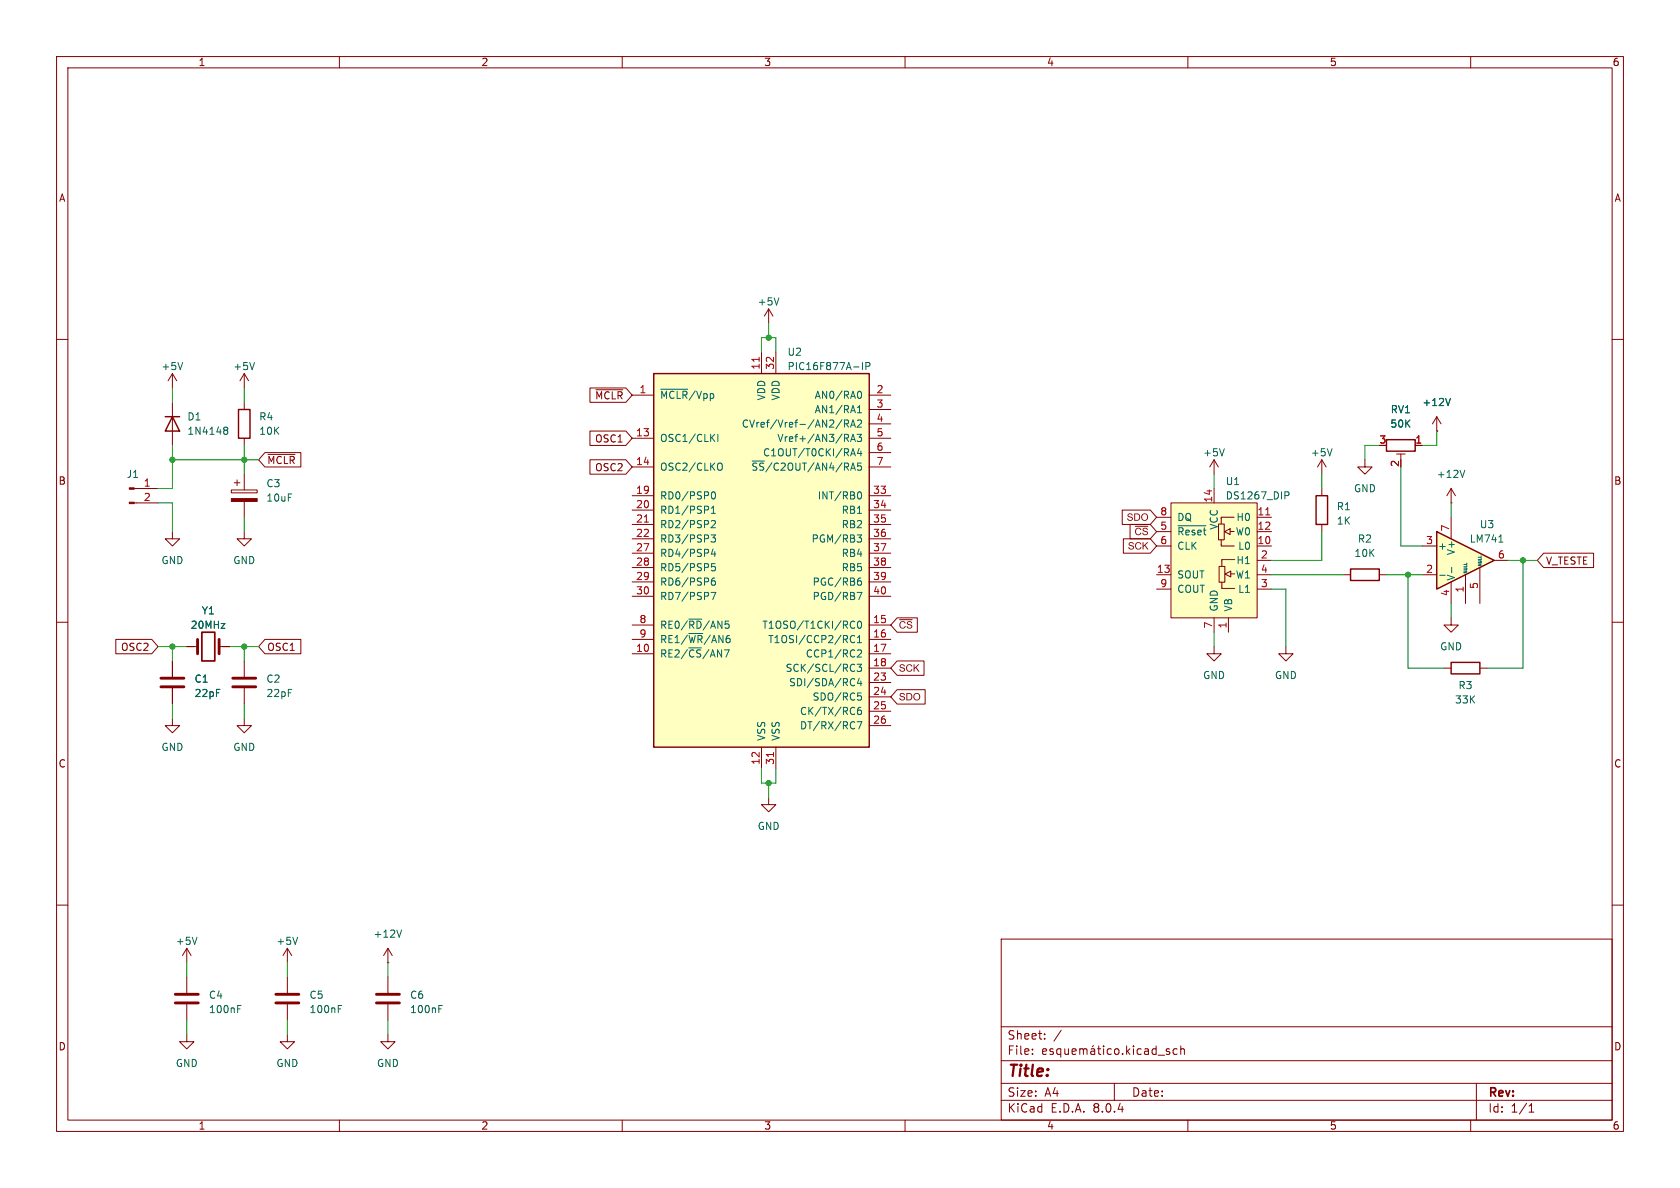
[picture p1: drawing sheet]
<svg xmlns="http://www.w3.org/2000/svg" width="297mm" height="210mm" viewBox="0 0 297 210" stroke-linecap="round" stroke-linejoin="round" font-family="sans-serif">
<g fill="none" stroke="#840000" stroke-width=".18">
<path d="M10 10h277v190h-277zM12 12h273v186h-273zM60 10v2M110 10v2M160 10v2M210 10v2M260 10v2M10 60h2M135.9 54.6l-.8 1.3M135.9 54.6v2.6M135.9 54.6l.8 1.3M285 60h2"/>
<path d="M40.9 86.6h4.6v.5h-4.6zM41.4 85.3h1M41.9 84.8v1.1M43.2 83.8v2.8M43.2 88.6v2.8M10 110h2M237.5 101.6h1.3M243.8 101.6h1.3M285 110h2M43.2 127v1.3h1.2l-1.2 1.2-1.3-1.2h1.3M10 160h2M285 160h2"/>
<path d="M177 166h108v32h-108zM33 182.9v1.3h1.3l-1.3 1.2-1.3-1.2h1.3M60 198v2M110 198v2M160 198v2M177 194.5h108M177 191.5h108M177 187.5h108M177 181.5h108M182.5 186.3v.1M182.5 185.5v.1M184.3 185.9l.7-.1v-.3l-.5-.1-.2 .2 .1 .7h.6"/>
<path d="M184.7 183.6v.1M184.7 182.8v.1M186.2 185.5l-.4-.1-.2 .2 .1 .2 .5 .2v.3h-.6M187.5 185.5l-.4-.1-.3 .3v.4l.2 .2h.5M187.5 185.4v1.5M187.6 182.1l-1.3 2M188.2 185.4l.1 .9 .4 .1 .2-.1M188.9 185.4v1M189.5 185.9l.7-.1v-.3l-.5-.1-.2 .2 .1 .7h.6M190.9 185.5l.4-.1 .2 .2M190.9 185.4v1M191.5 185.6l.2-.2 .4 .1 .1 .9"/>
<path d="M191.5 185.6v.8M192.9 185.5h.6v.9M193.3 184.8l-.2 .2M193.5 185.8h-.5a.29 .29 0 0 0-.2 .3 .29 .29 0 0 0 .2 .3l.5-.1M194 185.4h.6M194.2 184.9v1.3l.4 .2M195.1 184.9v.1M195.1 185.4v1M196.5 185.5l-.5-.1-.3 .3v.4l.2 .2h.6M197 191.5v3M197.2 185.5l.3-.1 .3 .3v.4l-.3 .3-.3-.1-.2-.2v-.4zM198.5 186.3v.1"/>
<path d="M199.2 184.9v1.5M199.3 185.8l.4 .6M199.7 185.4l-.5 .6M200.4 184.9v.1M200.4 185.4v1M201.7 185.5l-.4-.1-.3 .3v.4l.2 .2h.5M202.4 185.5h.6v.9M203 185.8h-.5a.29 .29 0 0 0-.2 .3 .29 .29 0 0 0 .2 .3l.5-.1M204.4 185.5l-.4-.1-.3 .3v.4l.1 .2h.6M204.4 184.9v1.5M204.7 186.5h1.2M206.7 185.5l-.3-.1-.2 .2v.2l.5 .2v.3h-.5"/>
<path d="M208.1 185.5l-.4-.1-.3 .3v.4l.1 .2h.6M208.7 185.5l.3-.1 .3 .1 .1 .9M208.7 184.9v1.5M210 198v2M260 198v2M261 191.5v6.5M270.3 196.6h.9M270.3 195.5l.4-.4v1.5"/>
</g>
<path d="M238.8 100.6h5v2h-5z" fill="none" stroke="#840000" stroke-width=".25"/>
<path d="M40.9 88.1h4.6v.5h-4.6z" fill="#840000" stroke="#840000" stroke-width=".18"/>
<path d="M137.7 52.6l-.4 1.3" fill="none" stroke="#006464" stroke-width=".18"/>
<path d="M254 94l10.2 5.1-10.2 5z" fill="#ffffc2"/>
<path d="M29.2 73.7h2.5M30.5 73.7l1.2 2.5h-2.5zM42.2 72.4h2v5.1h-2zM245.1 77.7h5.1v2.1h-5.1zM232.7 87.6h2v5.1h-2zM254 94l10.2 5.1-10.2 5zM256.5 117.1h5.1v2h-5.1z" fill="none" stroke="#840000" stroke-width=".25"/>
<g fill="none" stroke="#840000" stroke-width=".18">
<path d="M30.5 66v2.6M30.5 71.1v7.6M30.5 66l-.8 1.3M30.5 66l.7 1.3M43.2 66v2.6M43.2 71.1v1.3M43.2 77.5v1.2M43.2 66l-.8 1.3M43.2 66l.7 1.3M250.2 78.7h1.3M254 76.2h.1M254 73.7l-.8 1.2"/>
<path d="M254 73.7v2.5M254 73.7l.8 1.2M23.7 88.9h4.2M23.7 86.4h4.2M214.6 81.3l-.7 1.3M214.6 81.3v2.5M214.6 81.3l.8 1.3M233.7 81.3v2.5M233.7 86.4v1.2M233.7 92.7v1.3M233.7 81.3l-.8 1.3M233.7 81.3l.7 1.3"/>
<path d="M241.3 81.3v1.3h1.3l-1.3 1.2-1.3-1.2h1.3M246.9 80.3h1.5M247.6 80.3v1M251.5 96.5h2.5M256.5 88.9h.1M256.5 86.4v2.5M256.5 91.4v3.9M256.5 86.4l-.7 1.2M256.5 86.4l.8 1.2M264.2 99.1h2.5M30.5 116.8v2.8M43.2 116.8v2.8"/>
<path d="M214.6 114.3v1.3h1.3l-1.3 1.2-1.2-1.2h1.2M227.3 114.3v1.3h1.3l-1.3 1.2-1.2-1.2h1.2M251.5 101.6h2.5M255.3 118.1h1.2M256.5 102.9v3.8M259.1 101.6v5.1M261.6 100.3v6.4M261.6 118.1h1.3M30.5 127v1.3h1.2l-1.2 1.2-1.3-1.2h1.3M30.5 121.7v2.8M43.2 121.7v2.8M33 167.6v2.6"/>
<path d="M33 172.7v2.8M33 177.5v2.8M33 167.6l-.7 1.3M33 167.6l.8 1.3M50.8 167.6l-.8 1.3M50.8 167.6v2.6M50.8 172.7v2.8M50.8 177.5v2.8M50.8 167.6l.8 1.3M68.6 170.2h.1M68.6 167.6v2.6M68.6 172.7v2.8"/>
<path d="M68.6 177.5v2.8M68.6 167.6l-.8 1.3M68.6 167.6l.7 1.3M50.8 182.9v1.3h1.3l-1.3 1.2-1.3-1.2h1.3M68.6 182.9v1.3h1.2l-1.2 1.2-1.3-1.2h1.3"/>
</g>
<g fill="none" stroke="#006464" stroke-width=".18">
<path d="M32.3 64.1l-.4 1.2M39.7 76l.1 .1M39.7 75.6l.3-.1 .2 .1 .1 .2-.3 .3M39.8 76.1h.2M39.8 76.1h-.1M40 76.1l.3 .2-.1 .4-.2 .1-.3-.1M45 64.1l-.4 1.2M216.4 79.3l-.4 1.3M235.5 79.3l-.4 1.3M256.4 70.4l-.4 1.3M258.8 99.8h.5M259 83.1l-.5 1.3"/>
<path d="M261.3 99.7h.5l-.5 .3h.5M261.3 99.4h.4M261.3 99.2h.4M261.3 98.9h.5M261.3 98.5h.5M265 95.8h.7M254.5 101.7h1M256.6 100.3v1M258.8 101h.5l-.5 .3h.5M258.8 100.7h.4M258.8 100.4h.4M258.8 100.2h.5"/>
<path d="M34.8 165.7l-.4 1.2M42 178.3h.4M42 177.7h.6M52.6 165.7l-.4 1.2M59.8 178.3h.4M59.8 177.7h.6M71 164.4l-.4 1.3M77.6 178.3h.4M77.6 177.7h.6"/>
</g>
<g fill="#840000" stroke="#840000" stroke-width=".18">
<path d="M22.9 88.8h.8v.2h-.8z"/>
<path d="M22.9 86.2h.8v.3h-.8z"/>
</g>
<path d="M28.4 119.9h4.1M41.1 119.9h4.1M28.4 121.4h4.1M41.1 121.4h4.1M31 177.3h4.1M31 175.8h4.1M48.8 177.3h4M48.8 175.8h4M66.5 177.3h4.1M66.5 175.8h4.1" fill="none" stroke="#840000" stroke-width=".51"/>
<g fill="#ffffc2">
<path d="M207 88.9h15.2v20.3h-15.2z"/>
<path d="M215.9 96.3v.2z"/>
</g>
<path d="M215.9 96.5h2.3M215.9 91.4h2.3M216 98.9h2.3M216 104h2.3" fill="none" stroke="#ffffc2" stroke-width=".18"/>
<g fill="#ffffc2">
<path d="M216.5 94l1-.5v1z"/>
<path d="M216.6 101.5l1-.5v1z"/>
</g>
<g fill="none" stroke="#840000" stroke-width=".18">
<path d="M30.5 94v1.3h1.2l-1.2 1.2-1.3-1.2h1.3M204.5 94h2.5M204.5 96.5h2.5M204.5 91.4h2.5M207 88.9h15.2v20.3h-15.2zM214.6 86.4v2.5M215.4 92.6h1v2.8h-1zM215.9 95.4v1.1h2.3M215.9 91.4h2.3M216.5 94l1-.5v1zM217.5 94h.7M218.3 98.9h-2.3v1.2"/>
<path d="M222.2 94h2.6M222.2 96.5h2.6M222.2 91.4h2.6M222.2 99.1h2.6M33 114.3h1.9M38.7 114.3h1.9M204.5 101.6h2.5M204.5 104.1h2.5M214.6 109.2v2.6M215.5 100.1h1v2.8h-1zM216 104h2.3M216 102.9v.9"/>
<path d="M216.6 101.5l1-.5v1zM217.2 109.2v2.6M217.6 101.4h.7M222.2 101.6h2.6M222.2 104.1h2.6M256.5 109.2v1.3h1.3l-1.3 1.3-1.2-1.3h1.2M135.9 141v1.2h1.3l-1.3 1.3-1.3-1.3h1.3"/>
</g>
<path d="M223.8 91h.7" fill="none" stroke="#a90000" stroke-width=".18"/>
<path d="M208.3 92.9h4.9M227.2 86.9h.4l.3 .3-.1 .3-.6 .1" fill="none" stroke="#006464" stroke-width=".18"/>
<path d="M35.7 111.8h2.3v5h-2.3z" fill="none" stroke="#840000" stroke-width=".3"/>
<path d="M34.9 113v2.6M38.7 113v2.6" fill="none" stroke="#840000" stroke-width=".51"/>
<path d="M115.6 66h38.1v66.1h-38.1z" fill="#ffffc2"/>
<path d="M115.6 66h38.1v66.1h-38.1z" fill="none" stroke="#840000" stroke-width=".25"/>
<g fill="none" stroke="#840000" stroke-width=".18">
<path d="M111.8 69.9h3.8M111.8 77.5h3.8M134.6 62.2v3.8M137.2 62.2v3.8M153.7 69.9h3.8M153.7 77.5h3.8M153.7 72.4h3.8M153.7 74.9h3.8M43.2 94v1.3h1.2l-1.2 1.2-1.3-1.2h1.3M111.8 82.6h3.8M111.8 87.6h3.8M111.8 90.2h3.8"/>
<path d="M111.8 92.7h3.8M111.8 95.3h3.8M111.8 97.8h3.8M153.7 82.6h3.8M153.7 87.6h3.8M153.7 90.2h3.8M153.7 92.7h3.8M153.7 95.3h3.8M153.7 97.8h3.8M153.7 80h3.8M111.8 115.6h3.8M111.8 110.5h3.8"/>
<path d="M111.8 113h3.8M111.8 100.3h3.8M111.8 102.9h3.8M111.8 105.4h3.8M153.7 115.6h3.8M153.7 110.5h3.8M153.7 113h3.8M153.7 118.1h3.8M153.7 100.3h3.8M153.7 102.9h3.8M153.7 105.4h3.8M158.6 116.8h4.8v2.6h-4.8l-1.1-1.3z"/>
<path d="M134.6 132.1v3.8M137.2 132.1v3.8M153.7 120.7h3.8M153.7 123.2h3.8M153.7 125.7h3.8M153.7 128.3h3.8M158.6 121.9h5v2.6h-5l-1.1-1.3z"/>
</g>
<g fill="none" stroke="#006464" stroke-width=".18">
<path d="M116.8 68.8h4.8M125.8 77.3l.6 .7M126.4 76.8l-.8 .7M126.9 76.8v1.2M148.9 74.2l-1.1 1.6M149.3 74.9l.6-.1 .1-.1v-.3l-.7-.2v1.3M149.6 74.9l.4 .6M150.4 75.5l.4-1.3 .4 1.3M150.4 78l.4-1.2 .4 1.2M150.5 75.1h.6M150.5 77.7h.6M151.5 76.8h.8l-.4 .5 .4 .1v.5l-.2 .1-.6-.1"/>
<path d="M151.6 74.4l.5-.2 .2 .4-.8 .9h.8M151.6 72.1l.3-.4v1.3M151.6 73h.7M151.8 69.2h.1a.68 .68 0 0 1 .4 .6 .68 .68 0 0 1-.4 .6h-.1M151.9 79.3l-.3 .9h.8M152.2 79.7v.9M152.5 64.1v1.2M153.1 64.7h.6l.1-.2-.1-.3-.6-.1v1.2M125.7 94.6h.8l-.4 .4 .3 .2v.5l-.2 .1-.5-.1M125.8 92.1l.4-.1 .3 .4-.8 .9h.8M125.8 90.7h.7M125.8 89.8l.3-.3v1.2"/>
<path d="M125.9 87.1l.2-.2a.68 .68 0 0 1 .4 .7 .68 .68 0 0 1-.4 .6l-.2-.1-.1-.4zM126.1 97l-.3 .9h.7M126.4 97.5v.9M126.4 99.6h-.6v.6l.1-.1 .5 .1 .1 .2-.1 .4-.2 .1-.4-.1M127.1 81.9a.43 .43 0 0 1 .6 .4v.4a.43 .43 0 0 1-.6 .4M150.4 80.6l.4-1.3 .4 1.3M150.5 80.2h.6M151.5 94.6h.8l-.4 .4 .4 .2v.4l-.2 .2h-.4M151.6 81.9h.7M151.8 87l.1-.1a.68 .68 0 0 1 .4 .7 .68 .68 0 0 1-.4 .6l-.1-.1M152.2 82.4l.1 .2-.1 .5M125.7 104.7h.8l-.5 1.3"/>
<path d="M126.4 102.2h-.4a.86 .86 0 0 0 0 1.2l.4-.1 .1-.4-.3-.2h-.3l-.1 .2M150.3 113.1l.3 .4 .3 .1 .2-.1M150.7 109.8l.4 .1M150.9 117.4l.2 .1M151.1 110.9l-.4 .2M151.1 112.5l-.2-.2-.3 .1-.3 .5M151.1 118.6l-.2 .1M151.5 117.4h.8l-.4 .5 .4 .1v.6l-.2 .1-.6-.1M151.5 104.7h.9l-.6 1.3M151.6 115l.5-.1 .2 .3-.8 .9h.8M151.6 113.6h.7M151.6 112.7l.3-.4v1.3"/>
<path d="M151.7 109.9l.2-.1a.68 .68 0 0 1 .4 .6 .68 .68 0 0 1-.4 .7l-.2-.2-.1-.3zM151.8 102.7h.4l.1 .2v.4l-.5 .1M151.9 119.9l-.3 .9h.8M152.2 102.2h-.4M151 120l.1 .1M151.1 121.1l-.1 .1M151.5 127.6h.9l-.6 1.2M151.6 122.5h.7M151.8 123h.3l.2 .2-.1 .5-.4 .1M152.2 125l-.4 .1a.86 .86 0 0 0 0 1.2l.5-.1v-.4l-.2-.3-.4 .1-.1 .2M152.2 120.4v.8"/>
</g>
<path d="M134.2 63.2v.7M113.9 92.3h.7M136.7 133v.7" fill="none" stroke="#a90000" stroke-width=".18"/>
<g fill="#840000">
<path d="M159.2 110a.56 .56 0 0 1 .9 .2h-.2a.46 .46 0 0 0-.7-.1 .46 .46 0 0 0 0 .7 .38 .38 0 0 0 .5 .2 .38 .38 0 0 0 .3-.3h.1a.63 .63 0 0 1-.9 .3 .63 .63 0 0 1 0-1z"/>
<path d="M160.4 109.9a.51 .51 0 0 1 .9 .3h-.2a.28 .28 0 0 0-.3-.3 .28 .28 0 0 0-.3 .4 .6 .6 0 0 1 .7 .6 .55 .55 0 0 1-.5 .2 .55 .55 0 0 1-.4-.4h.1a.33 .33 0 0 0 .4 .3 .33 .33 0 0 0 .3-.3l-.1-.1a.49 .49 0 0 1-.5-.2 .49 .49 0 0 1-.1-.5z"/>
</g>
<path d="M46.8 80h6.4v2.6h-6.4l-1.1-1.3zM47.4 80.3h4.7M272.9 97.8h8.8v2.5h-8.8l-1.1-1.2zM158.6 109.2h3.6v2.6h-3.6l-1.1-1.3zM159 109.5h2.2" fill="none" stroke="#840000" stroke-width=".18"/>
<g fill="#840000">
<path d="M200.8 93.5a.56 .56 0 0 1 1 .2h-.2a.46 .46 0 0 0-.7-.1 .46 .46 0 0 0 0 .7 .38 .38 0 0 0 .4 .2 .38 .38 0 0 0 .3-.4l.2 .1a.63 .63 0 0 1-1 .3 .63 .63 0 0 1 0-1z"/>
<path d="M202.1 93.4a.51 .51 0 0 1 .8 .3h-.1a.28 .28 0 0 0-.4-.3 .28 .28 0 0 0-.2 .3 .6 .6 0 0 1 .7 .7 .55 .55 0 0 1-.6 .2 .55 .55 0 0 1-.4-.4h.2a.33 .33 0 0 0 .3 .3 .33 .33 0 0 0 .4-.4h-.1a.49 .49 0 0 1-.5-.2 .49 .49 0 0 1-.1-.5z"/>
</g>
<g fill="none" stroke="#840000" stroke-width=".18">
<path d="M104.3 68.6h6.3l1.2 1.3-1.2 1.2h-6.3zM104.3 76.2h6.3l1.2 1.3-1.2 1.2h-6.3zM105.3 68.9h4.8M250.2 78.7h1.3M254 76.2h.1M104.3 81.3h6.3l1.2 1.3-1.2 1.2h-6.3zM198.4 90.2h5l1.1 1.2-1.1 1.3h-5zM198.6 95.2h4.8l1.1 1.3-1.1 1.3h-4.8zM199.8 92.7h3.6l1.1 1.3-1.1 1.3h-3.6zM20.5 113h6.3l1.1 1.3-1.1 1.3h-6.3zM30.5 116.8v2.8M33 114.3h1.3"/>
<path d="M39.4 114.3h1.2M46.8 113h6.4v2.6h-6.4l-1.1-1.3zM30.5 121.7v2.8"/>
</g>
<g fill="none" stroke="#009600" stroke-width=".18">
<path d="M135.9 57.2v2.5M30.5 68.6v2.5M30.5 78.7v7.7h-2.6M43.2 68.6v2.5M43.2 78.7v5.1M134.6 62.2v-2.5h2.6v2.5M243.8 78.7h-2.5v2.6M254 76.2v2.5h-2.5M27.9 88.9h2.6v5.1M30.5 81.3h15.2M43.2 91.4v2.6M214.6 83.8v2.6"/>
<path d="M233.7 83.8v2.6M233.7 94v5.1h-8.9M247.6 82.6v13.9h3.9M256.5 88.9v2.5M266.7 99.1h5.1M269.2 99.1v19h-6.3M27.9 114.3h5.1M30.5 114.3v2.5M40.6 114.3h5.1M43.2 114.3v2.5M214.6 111.8v2.5M224.8 101.6h12.7"/>
<path d="M224.8 104.1h2.5v10.2M245.1 101.6h6.4M248.9 101.6v16.5h6.4M256.5 106.7v2.5M30.5 124.5v2.5M43.2 124.5v2.5M134.6 135.9v2.5h2.6v-2.5M135.9 138.4v2.6M33 170.2v2.5M50.8 170.2v2.5M68.6 170.2v2.5M33 180.3v2.6"/>
<path d="M50.8 180.3v2.6M68.6 180.3v2.6"/>
</g>
<path d="M256.4 70.4l-.4 1.3" fill="none" stroke="#006464" stroke-width=".18"/>
<g fill="#009600" stroke="#009600" stroke-width=".18">
<circle cx="30.5" cy="114.3" r=".46"/>
<circle cx="43.2" cy="114.3" r=".46"/>
<circle cx="248.9" cy="101.6" r=".46"/>
<circle cx="269.2" cy="99.1" r=".46"/>
<circle cx="30.5" cy="81.3" r=".46"/>
<circle cx="43.2" cy="81.3" r=".46"/>
<circle cx="135.9" cy="138.4" r=".46"/>
<circle cx="135.9" cy="59.7" r=".46"/>
</g>
<text font-size="2.8" fill="#840000" x="178" y="190.9">Title:</text>
<g font-size="2.1" fill="#840000">
<text x="178" y="184">Sheet:</text>
<text x="178" y="186.7">File:</text>
<text x="178" y="196.9">KiCad</text>
<text x="178" y="194.1">Size:</text>
<text x="184.7" y="194.1">A4</text>
<text x="185.7" y="196.9">E.D.A.</text>
<text x="193.3" y="196.9">8.0.4</text>
<text x="200" y="194.1">Date:</text>
<text x="263" y="194.3">Rev:</text>
<text x="263" y="196.9">Id:</text>
<text x="267.1" y="196.9">1/1</text>
</g>
<g font-size="1.8" fill="#840000">
<text x="35" y="11.9">1</text>
<text x="85" y="11.9">2</text>
<text x="135" y="11.9">3</text>
<text x="185" y="11.9">4</text>
<text x="235" y="11.9">5</text>
<text x="285" y="11.9">6</text>
<text x="10.3" y="35.9">A</text>
<text x="285.3" y="35.9">A</text>
<text x="105.1" y="70.8">~{MCLR}</text>
<text x="47.1" y="82.2">~{MCLR}</text>
<text x="105.1" y="83.5">OSC2</text>
<text x="105.1" y="78.4">OSC1</text>
<text x="10.3" y="85.9">B</text>
<text x="285.3" y="85.9">B</text>
<text x="199.2" y="92.5">SDO</text>
<text x="199.4" y="97.6">SCK</text>
<text x="273.2" y="100">V_TESTE</text>
<text x="21.3" y="115.3">OSC2</text>
<text x="47.1" y="115.3">OSC1</text>
<text x="158.9" y="119.2">SCK</text>
<text x="158.9" y="124.3">SDO</text>
<text x="10.3" y="135.9">C</text>
<text x="285.3" y="135.9">C</text>
<text x="10.3" y="185.9">D</text>
<text x="285.3" y="185.9">D</text>
<text x="35" y="199.9">1</text>
<text x="85" y="199.9">2</text>
<text x="135" y="199.9">3</text>
<text x="185" y="199.9">4</text>
<text x="235" y="199.9">5</text>
<text x="285" y="199.9">6</text>
</g>
<g font-size="1.8" fill="#006464">
<text x="133.9" y="54.2">+5V</text>
<text x="28.4" y="65.6">+5V</text>
<text x="41.1" y="65.6">+5V</text>
<text x="139.1" y="63.1">U2</text>
<text x="139.1" y="65.6">PIC16F877A-IP</text>
<text x="116.6" y="70.7">~{MCLR}/Vpp</text>
<text x="135.5" y="70.9" transform="rotate(-90 135.5 70.9)">VDD</text>
<text x="138" y="70.9" transform="rotate(-90 138 70.9)">VDD</text>
<text x="143.9" y="70.7">AN0/RA0</text>
<text x="251.4" y="72">+12V</text>
<text x="33" y="74.5">D1</text>
<text x="33" y="77.1">1N4148</text>
<text x="45.7" y="74.5">R4</text>
<text x="45.7" y="77.1">10K</text>
<text x="131" y="75.8">CVref/Vref-/AN2/RA2</text>
<text x="143.9" y="73.3">AN1/RA1</text>
<text x="245.7" y="75.8">50K</text>
<text x="245.8" y="73.3">RV1</text>
<text x="116.6" y="78.3">OSC1/CLKI</text>
<text x="116.6" y="83.4">OSC2/CLKO</text>
<text x="132.7" y="83.4">~{SS}/C2OUT/AN4/RA5</text>
<text x="134.8" y="80.9">C1OUT/T0CKI/RA4</text>
<text x="137.3" y="78.3">Vref+/AN3/RA3</text>
<text x="212.6" y="80.9">+5V</text>
<text x="231.6" y="80.9">+5V</text>
<text x="22.3" y="84.7">J1</text>
<text x="47" y="86.3">C3</text>
<text x="47" y="88.9">10uF</text>
<text x="116.6" y="88.5">RD0/PSP0</text>
<text x="144.5" y="88.5">INT/RB0</text>
<text x="216.6" y="86">U1</text>
<text x="216.6" y="88.5">DS1267_DIP</text>
<text x="239.3" y="87.2">GND</text>
<text x="253.9" y="84.7">+12V</text>
<text x="116.6" y="91">RD1/PSP1</text>
<text x="116.6" y="93.6">RD2/PSP2</text>
<text x="148.7" y="91">RB1</text>
<text x="148.7" y="93.6">RB2</text>
<text x="208" y="94.8">~{Reset}</text>
<text x="208" y="92.3">DQ</text>
<text x="215.5" y="93.7" transform="rotate(-90 215.5 93.7)">VCC</text>
<text x="218.4" y="94.8">W0</text>
<text x="218.5" y="92.3">H0</text>
<text x="236.2" y="90.4">R1</text>
<text x="236.2" y="92.9">1K</text>
<text x="261.5" y="93.6">U3</text>
<text x="28.4" y="99.9">GND</text>
<text x="41.1" y="99.9">GND</text>
<text x="116.6" y="96.1">RD3/PSP3</text>
<text x="116.6" y="98.7">RD4/PSP4</text>
<text x="116.6" y="101.2">RD5/PSP5</text>
<text x="143.4" y="96.1">PGM/RB3</text>
<text x="148.7" y="98.7">RB4</text>
<text x="148.7" y="101.2">RB5</text>
<text x="208" y="97.4">CLK</text>
<text x="218.5" y="99.9">H1</text>
<text x="218.8" y="97.4">L0</text>
<text x="239.4" y="98.7">10K</text>
<text x="240" y="96.1">R2</text>
<text x="254.1" y="97.4">+</text>
<text x="257.4" y="98.2" transform="rotate(-90 257.4 98.2)">V+</text>
<text x="259.7" y="96.1">LM741</text>
<text x="116.6" y="103.7">RD6/PSP6</text>
<text x="116.6" y="106.3">RD7/PSP7</text>
<text x="143.6" y="103.7">PGC/RB6</text>
<text x="143.6" y="106.3">PGD/RB7</text>
<text x="208" y="102.5">SOUT</text>
<text x="208" y="105">COUT</text>
<text x="218.4" y="102.5">W1</text>
<text x="218.8" y="105">L1</text>
<text x="257.4" y="102.7" transform="rotate(-90 257.4 102.7)">V-</text>
<text x="33.6" y="111.4">20MHz</text>
<text x="35.6" y="108.8">Y1</text>
<text x="116.6" y="111.4">RE0/~{RD}/AN5</text>
<text x="116.6" y="113.9">RE1/~{WR}/AN6</text>
<text x="134.7" y="111.4">T1OSO/T1CKI/RC0</text>
<text x="135.7" y="113.9">T1OSI/CCP2/RC1</text>
<text x="215.5" y="108.2" transform="rotate(-90 215.5 108.2)">GND</text>
<text x="218" y="108.2" transform="rotate(-90 218 108.2)">VB</text>
<text x="116.6" y="116.4">RE2/~{CS}/AN7</text>
<text x="138.8" y="119">SCK/SCL/RC3</text>
<text x="142.4" y="116.4">CCP1/RC2</text>
<text x="254.5" y="115.2">GND</text>
<text x="34.3" y="120.9">C1</text>
<text x="34.3" y="123.4">22pF</text>
<text x="47" y="120.9">C2</text>
<text x="47" y="123.4">22pF</text>
<text x="139.4" y="121.5">SDI/SDA/RC4</text>
<text x="143.6" y="124.1">SDO/RC5</text>
<text x="212.6" y="120.2">GND</text>
<text x="225.3" y="120.2">GND</text>
<text x="257.1" y="124.6">33K</text>
<text x="257.7" y="122">R3</text>
<text x="135.5" y="131.1" transform="rotate(-90 135.5 131.1)">VSS</text>
<text x="138" y="131.1" transform="rotate(-90 138 131.1)">VSS</text>
<text x="141.3" y="126.6">CK/TX/RC6</text>
<text x="141.3" y="129.1">DT/RX/RC7</text>
<text x="28.4" y="132.9">GND</text>
<text x="41.1" y="132.9">GND</text>
<text x="133.9" y="146.9">GND</text>
<text x="31" y="167.2">+5V</text>
<text x="48.8" y="167.2">+5V</text>
<text x="65.9" y="166">+12V</text>
<text x="36.8" y="176.8">C4</text>
<text x="36.8" y="179.3">100nF</text>
<text x="54.6" y="176.8">C5</text>
<text x="54.6" y="179.3">100nF</text>
<text x="72.4" y="176.8">C6</text>
<text x="72.4" y="179.3">100nF</text>
<text x="31" y="188.8">GND</text>
<text x="48.8" y="188.8">GND</text>
<text x="66.5" y="188.8">GND</text>
</g>
<g font-size="1.8" fill="#a90000">
<text x="134.4" y="65.4" transform="rotate(-90 134.4 65.4)">11</text>
<text x="136.9" y="65.4" transform="rotate(-90 136.9 65.4)">32</text>
<text x="113" y="69.6">1</text>
<text x="154.9" y="69.6">2</text>
<text x="112.4" y="77.2">13</text>
<text x="154.9" y="72.1">3</text>
<text x="154.9" y="74.7">4</text>
<text x="154.9" y="77.2">5</text>
<text x="112.4" y="82.3">14</text>
<text x="154.9" y="79.8">6</text>
<text x="154.9" y="82.3">7</text>
<text x="243.8" y="78.5">3</text>
<text x="247.4" y="82.6" transform="rotate(-90 247.4 82.6)">2</text>
<text x="250.1" y="78.5">1</text>
<text x="25.3" y="86.1">1</text>
<text x="25.3" y="88.6">2</text>
<text x="112.4" y="87.4">19</text>
<text x="112.4" y="89.9">20</text>
<text x="154.3" y="87.4">33</text>
<text x="154.3" y="89.9">34</text>
<text x="214.4" y="88.9" transform="rotate(-90 214.4 88.9)">14</text>
<text x="112.4" y="92.5">21</text>
<text x="112.4" y="95">22</text>
<text x="154.3" y="92.5">35</text>
<text x="154.3" y="95">36</text>
<text x="205" y="93.7">5</text>
<text x="205" y="91.2">8</text>
<text x="222.2" y="91.2">11</text>
<text x="222.2" y="93.7">12</text>
<text x="256.3" y="94.1" transform="rotate(-90 256.3 94.1)">7</text>
<text x="112.4" y="97.5">27</text>
<text x="112.4" y="100.1">28</text>
<text x="154.3" y="97.5">37</text>
<text x="154.3" y="100.1">38</text>
<text x="204.4" y="101.3">13</text>
<text x="205" y="96.3">6</text>
<text x="222.2" y="96.3">10</text>
<text x="222.8" y="98.8">2</text>
<text x="222.8" y="101.3">4</text>
<text x="252" y="101.3">2</text>
<text x="252" y="96.3">3</text>
<text x="264.7" y="98.8">6</text>
<text x="112.4" y="102.6">29</text>
<text x="112.4" y="105.2">30</text>
<text x="154.3" y="102.6">39</text>
<text x="154.3" y="105.2">40</text>
<text x="205" y="103.9">9</text>
<text x="222.8" y="103.9">3</text>
<text x="256.3" y="105.5" transform="rotate(-90 256.3 105.5)">4</text>
<text x="258.8" y="104.8" transform="rotate(-90 258.8 104.8)">1</text>
<text x="261.4" y="104.2" transform="rotate(-90 261.4 104.2)">5</text>
<text x="113" y="110.2">8</text>
<text x="113" y="112.8">9</text>
<text x="154.3" y="110.2">15</text>
<text x="154.3" y="112.8">16</text>
<text x="214.4" y="111.2" transform="rotate(-90 214.4 111.2)">7</text>
<text x="216.9" y="111.2" transform="rotate(-90 216.9 111.2)">1</text>
<text x="112.4" y="115.3">10</text>
<text x="154.3" y="115.3">17</text>
<text x="154.3" y="117.9">18</text>
<text x="154.3" y="120.4">23</text>
<text x="154.3" y="122.9">24</text>
<text x="154.3" y="125.5">25</text>
<text x="154.3" y="128">26</text>
<text x="134.4" y="135.3" transform="rotate(-90 134.4 135.3)">12</text>
<text x="136.9" y="135.3" transform="rotate(-90 136.9 135.3)">31</text>
</g>
<g font-size=".7" fill="#006464">
<text x="259.6" y="101.5" transform="rotate(-90 259.6 101.5)">NULL</text>
<text x="262.1" y="100.2" transform="rotate(-90 262.1 100.2)">NULL</text>
</g>
</svg>
